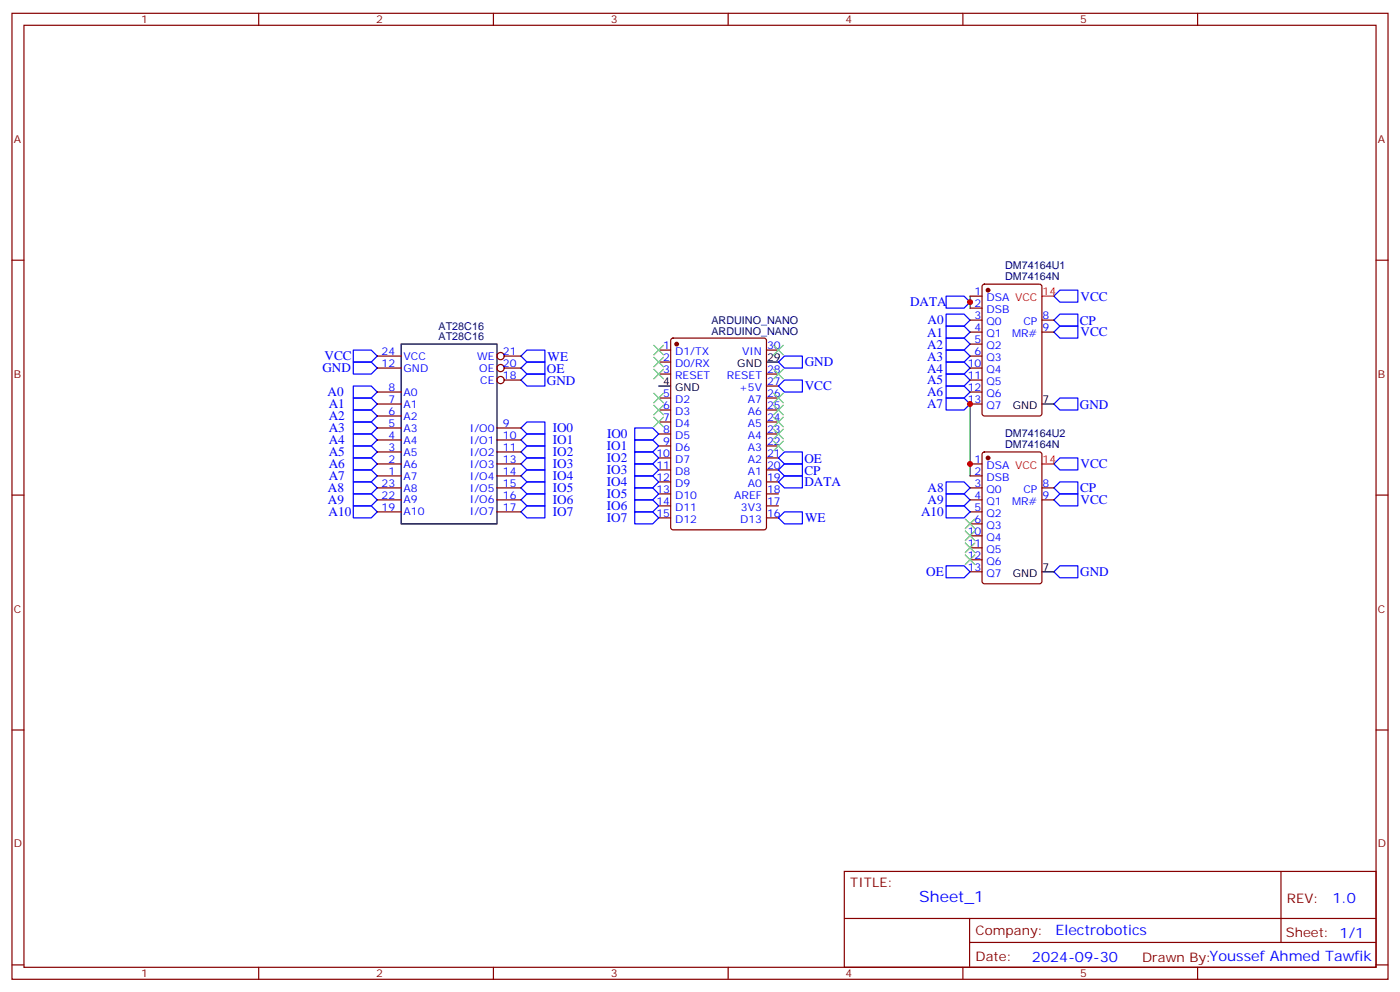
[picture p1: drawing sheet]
<svg xmlns="http://www.w3.org/2000/svg" width="412mm" height="292mm" viewBox="0 0 412 292" stroke-linecap="round" stroke-linejoin="round" font-family="sans-serif">
<g fill="none" stroke="#870000" stroke-width=".35">
<path d="M3.5 3.9h405.4v284.4h-405.4zM7.1 7.4h398.2v277.3h-398.2zM76.2 3.9v3.5M145.3 3.9v3.5M214.5 3.9v3.5M283.6 3.9v3.5M352.8 3.9v3.5M3.5 76.6h3.6M405.3 76.6h3.6M197.8 99.7l.5-.2h26.8l.6 .4 .1 55.4-.5 .6-27 .1-.7-.5v-55.3zM285.8 97.8h3.5M285.8 94.2h3.5"/>
<path d="M285.8 90.7h3.5M285.8 87.2h3.5M289.5 83.9l.5-.3h16.2l.7 .5v37.6l-.4 .7h-16.5l-.7-.4v-37.7zM306.9 97.8h3.5M306.9 94.2h3.5M111.1 118.9h7.1M111.1 115.4h7.1M111.1 108.3h7.1M111.1 104.8h7.1M148.5 111.9h5M148.5 108.3h5M148.5 104.8h5"/>
<path d="M194 103h3.6M194 106.6h3.6M194 110.1h3.6M194 117.2h3.6M225.8 103h3.5M225.8 110.1h3.5M225.8 117.2h3.5M225.8 113.6h3.5M285.8 118.9h3.5M285.8 115.4h3.5M285.8 111.9h3.5M285.8 108.3h3.5"/>
<path d="M285.8 104.8h3.5M285.8 101.3h3.5M111.1 136.6h7.1M111.1 133h7.1M111.1 129.5h7.1M111.1 126h7.1M111.1 122.4h7.1M146.4 136.6h7.1M146.4 133h7.1M146.4 129.5h7.1M146.4 126h7.1M194 120.7h3.6"/>
<path d="M194 124.2h3.6M194 127.7h3.6M194 131.3h3.6M194 134.8h3.6M194 138.3h3.6M225.8 120.7h3.5M225.8 124.2h3.5M225.8 127.7h3.5M225.8 131.3h3.5M225.8 134.8h3.5M225.8 138.3h3.5M285.8 136.6h3.5"/>
<path d="M289.5 133.2l.5-.2h16.2l.7 .5v37.6l-.4 .7h-16.5l-.7-.4v-37.7zM3.5 145.7h3.6M111.1 147.1h7.1M111.1 143.6h7.1M111.1 150.7h7.1M111.1 140.1h7.1M146.4 147.1h7.1M146.4 143.6h7.1M146.4 150.7h7.1M146.4 140.1h7.1M194 141.9h3.6M194 145.4h3.6"/>
<path d="M194 148.9h3.6M194 152.4h3.6M225.8 141.9h3.5M225.8 145.4h3.5M225.8 148.9h3.5M225.8 152.4h3.5M285.8 157.7h3.5M285.8 147.1h3.5M285.8 143.6h3.5M285.8 154.2h3.5M285.8 150.7h3.5M285.8 140.1h3.5"/>
<path d="M306.9 147.1h3.5M306.9 143.6h3.5M405.3 145.7h3.6M285.8 168.3h3.5M285.8 164.8h3.5M285.8 161.3h3.5M3.5 214.9h3.6M405.3 214.9h3.6M248.7 256.5h156.6v28.2h-156.6zM377.3 256.5v20.9M248.7 270.4h156.5M285.6 277.4h119.6"/>
<path d="M285.6 270.4v14.1M3.5 284h3.6M76.2 284.7v3.6M145.3 284.7v3.6M214.5 284.7v3.6M283.6 284.7v3.6M352.8 284.7v3.6M405.3 284h3.6"/>
<circle cx="147.5" cy="104.8" r="1.06"/>
<circle cx="147.5" cy="108.3" r="1.06"/>
<circle cx="147.5" cy="111.9" r="1.06"/>
</g>
<g fill="none" stroke="#00f" stroke-width=".35">
<path d="M278.7 87.2h5.3l1.8 1.7-1.8 1.8h-5.3zM278.7 99.5h5.3l1.8 1.8-1.8 1.7h-5.3zM278.7 96h5.3l1.8 1.8-1.8 1.7h-5.3zM278.7 92.5h5.3l1.8 1.7-1.8 1.8h-5.3zM310.4 97.8l1.8-1.8h5.3v3.5h-5.3zM310.4 94.2l1.8-1.7h5.3v3.5h-5.3zM310.4 87.2l1.8-1.8h5.3v3.5h-5.3zM104.1 103h5.3l1.7 1.8-1.7 1.8h-5.3zM104.1 106.6h5.3l1.7 1.7-1.7 1.8h-5.3zM104.1 117.2h5.3l1.7 1.7-1.7 1.8h-5.3zM104.1 113.6h5.3l1.7 1.8-1.7 1.8h-5.3zM153.5 104.8l1.7-1.8h5.3v3.6h-5.3z"/>
<path d="M153.5 108.3l1.7-1.7h5.3v3.5h-5.3zM153.5 111.9l1.7-1.8h5.3v3.5h-5.3zM229.3 113.6l1.8-1.7h5.3v3.5h-5.3zM229.3 106.6l1.8-1.8h5.3v3.5h-5.3zM278.7 117.2h5.3l1.8 1.7-1.8 1.8h-5.3zM278.7 113.6h5.3l1.8 1.8-1.8 1.8h-5.3zM278.7 110.1h5.3l1.8 1.8-1.8 1.7h-5.3zM278.7 106.6h5.3l1.8 1.7-1.8 1.8h-5.3zM278.7 103h5.3l1.8 1.8-1.8 1.8h-5.3zM310.4 118.9l1.8-1.7h5.3v3.5h-5.3zM104.1 138.3h5.3l1.7 1.8-1.7 1.8h-5.3zM104.1 134.8h5.3l1.7 1.8-1.7 1.7h-5.3z"/>
<path d="M104.1 131.3h5.3l1.7 1.7-1.7 1.8h-5.3zM104.1 127.7h5.3l1.7 1.8-1.7 1.8h-5.3zM104.1 124.2h5.3l1.7 1.8-1.7 1.7h-5.3zM104.1 120.7h5.3l1.7 1.7-1.7 1.8h-5.3zM153.5 136.6l1.7-1.8h5.3v3.5h-5.3zM153.5 133l1.7-1.7h5.3v3.5h-5.3zM153.5 129.5l1.7-1.8h5.3v3.6h-5.3zM153.5 126l1.7-1.8h5.3v3.5h-5.3zM187 126h5.3l1.7 1.7-1.7 1.8h-5.3zM187 129.5h5.3l1.7 1.8-1.7 1.7h-5.3zM187 133h5.3l1.7 1.8-1.7 1.8h-5.3zM187 136.6h5.3l1.7 1.7-1.7 1.8h-5.3z"/>
<path d="M229.3 134.8l1.8-1.8h5.3v3.6h-5.3zM229.3 138.3l1.8-1.7h5.3v3.5h-5.3zM310.4 136.6l1.8-1.8h5.3v3.5h-5.3zM104.1 145.4h5.3l1.7 1.7-1.7 1.8h-5.3zM104.1 141.9h5.3l1.7 1.7-1.7 1.8h-5.3zM104.1 148.9h5.3l1.7 1.8-1.7 1.7h-5.3zM153.5 150.7l1.7-1.8h5.3v3.5h-5.3zM153.5 147.1l1.7-1.7h5.3v3.5h-5.3zM153.5 143.6l1.7-1.7h5.3v3.5h-5.3zM153.5 140.1l1.7-1.8h5.3v3.6h-5.3zM187 140.1h5.3l1.7 1.8-1.7 1.7h-5.3zM187 143.6h5.3l1.7 1.8-1.7 1.7h-5.3z"/>
<path d="M187 147.1h5.3l1.7 1.8-1.7 1.8h-5.3zM187 150.7h5.3l1.7 1.7-1.7 1.8h-5.3zM229.3 152.4l1.8-1.7h5.3v3.5h-5.3zM229.3 141.9l1.8-1.8h5.3v3.5h-5.3zM278.7 145.4h5.3l1.8 1.7-1.8 1.8h-5.3zM278.7 141.9h5.3l1.8 1.7-1.8 1.8h-5.3zM278.7 148.9h5.3l1.8 1.8-1.8 1.7h-5.3zM310.4 143.6l1.8-1.7h5.3v3.5h-5.3zM310.4 147.1l1.8-1.7h5.3v3.5h-5.3zM278.7 166.5h5.3l1.8 1.8-1.8 1.8h-5.3zM310.4 168.3l1.8-1.8h5.3v3.6h-5.3z"/>
</g>
<path d="M285.8 87.2v3.5M285.8 118.9v21.2" fill="none" stroke="#008700" stroke-width=".35"/>
<path d="M306.9 87.2h3.5M306.9 136.6h3.5" fill="none" stroke="#f00" stroke-width=".35"/>
<path d="M118.2 101.3h28.2v52.9h-28.2zM194 113.6h3.6M225.8 106.6h3.5M306.9 118.9h3.5M306.9 168.3h3.5" fill="none" stroke="#000" stroke-width=".35"/>
<g fill="#870000" stroke="#870000" stroke-width=".35">
<circle cx="291" cy="134.8" r=".53"/>
<circle cx="291" cy="85.4" r=".53"/>
<circle cx="199.3" cy="101.3" r=".53"/>
</g>
<g fill="none" stroke="#3c3" stroke-width=".35">
<path d="M192.6 119.3l2.8 2.8M192.6 115.7l2.8 2.9M192.6 101.6l2.8 2.9M192.6 105.2l2.8 2.8M192.6 108.7l2.8 2.8M195.4 119.3l-2.8 2.8M195.4 115.7l-2.8 2.9M195.4 101.6l-2.8 2.9M195.4 105.2l-2.8 2.8M195.4 108.7l-2.8 2.8M227.9 119.3l2.8 2.8M227.9 115.7l2.8 2.9"/>
<path d="M227.9 108.7l2.8 2.8M227.9 101.6l2.8 2.9M230.7 119.3l-2.8 2.8M230.7 115.7l-2.8 2.9M230.7 108.7l-2.8 2.8M230.7 101.6l-2.8 2.9M192.6 122.8l2.8 2.8M195.4 122.8l-2.8 2.8M227.9 129.9l2.8 2.8M227.9 126.3l2.8 2.9M227.9 122.8l2.8 2.8M230.7 129.9l-2.8 2.8"/>
<path d="M230.7 126.3l-2.8 2.9M230.7 122.8l-2.8 2.8M284.3 152.8l2.9 2.8M284.3 156.3l2.9 2.8M284.3 159.8l2.9 2.9M287.2 152.8l-2.9 2.8M287.2 156.3l-2.9 2.8M287.2 159.8l-2.9 2.9M284.3 163.4l2.9 2.8M287.2 163.4l-2.9 2.8"/>
</g>
<g fill="#c00">
<circle cx="285.8" cy="136.6" r=".88"/>
<circle cx="285.8" cy="118.9" r=".88"/>
<circle cx="285.8" cy="88.9" r=".88"/>
</g>
<text font-size="4.6" fill="#00f" x="270.8" y="265.5">Sheet_1</text>
<g font-size="4.2" fill="#00f">
<text x="392.5" y="265.8">1.0</text>
<text x="310.9" y="275.3">Electrobotics</text>
<text x="304" y="283.1">2024-09-30</text>
</g>
<g font-size="3.9" fill="#00f">
<text x="318.3" y="88.5">VCC</text>
<text x="268.1" y="90.2">DATA</text>
<text x="273.3" y="95.5">A0</text>
<text x="318.1" y="95.6">CP</text>
<text x="273.1" y="99.1">A1</text>
<text x="318.3" y="99">VCC</text>
<text x="95.6" y="106.1">VCC</text>
<text x="161.3" y="106.2">WE</text>
<text x="237.1" y="107.8">GND</text>
<text x="273.1" y="106.1">A3</text>
<text x="273.1" y="102.6">A2</text>
<text x="95" y="109.6">GND</text>
<text x="161.1" y="109.7">OE</text>
<text x="161.1" y="113.2">GND</text>
<text x="273.1" y="113.2">A5</text>
<text x="273.1" y="109.6">A4</text>
<text x="96.5" y="116.7">A0</text>
<text x="237.1" y="114.9">VCC</text>
<text x="273.1" y="116.7">A6</text>
<text x="96.9" y="123.8">A2</text>
<text x="96.9" y="120.2">A1</text>
<text x="273.1" y="120.2">A7</text>
<text x="318.1" y="120.3">GND</text>
<text x="96.9" y="130.8">A4</text>
<text x="96.9" y="127.3">A3</text>
<text x="162.8" y="127.3">IO0</text>
<text x="162.9" y="130.8">IO1</text>
<text x="178.8" y="129">IO0</text>
<text x="96.9" y="137.9">A6</text>
<text x="96.9" y="134.3">A5</text>
<text x="162.9" y="137.9">IO3</text>
<text x="162.9" y="134.3">IO2</text>
<text x="178.8" y="132.5">IO1</text>
<text x="178.8" y="136">IO2</text>
<text x="236.9" y="136.1">OE</text>
<text x="318.3" y="137.8">VCC</text>
<text x="96.9" y="141.4">A7</text>
<text x="162.9" y="141.4">IO4</text>
<text x="178.8" y="139.6">IO3</text>
<text x="178.8" y="143.1">IO4</text>
<text x="236.9" y="139.7">CP</text>
<text x="237" y="143.1">DATA</text>
<text x="96.6" y="148.5">A9</text>
<text x="96.6" y="144.9">A8</text>
<text x="162.9" y="148.5">IO6</text>
<text x="162.9" y="144.9">IO5</text>
<text x="178.8" y="146.6">IO5</text>
<text x="273.3" y="148.3">A9</text>
<text x="273.3" y="144.9">A8</text>
<text x="318.2" y="144.9">CP</text>
<text x="318.3" y="148.4">VCC</text>
<text x="96.8" y="152">A10</text>
<text x="162.9" y="152">IO7</text>
<text x="178.8" y="150.1">IO6</text>
<text x="178.8" y="153.7">IO7</text>
<text x="237.1" y="153.8">WE</text>
<text x="271.3" y="151.9">A10</text>
<text x="272.8" y="169.6">OE</text>
<text x="318.2" y="169.7">GND</text>
</g>
<g font-size="3.9" fill="#800">
<text x="250.5" y="261.1">TITLE:</text>
<text x="379.1" y="265.8">REV:</text>
<text x="287.4" y="275.3">Company:</text>
<text x="378.7" y="275.9">Sheet: 1/1</text>
<text x="287.4" y="283">Date:</text>
<text x="336.4" y="283.1">Drawn By:Youssef Ahmed Tawfik</text>
</g>
<g font-size="3.2" fill="#800">
<text x="41.6" y="6.9">1</text>
<text x="110.8" y="6.9">2</text>
<text x="179.9" y="6.9">3</text>
<text x="249.1" y="6.9">4</text>
<text x="318.2" y="6.9">5</text>
<text x="4.1" y="42">A</text>
<text x="405.9" y="42">A</text>
<text x="4.1" y="111.2">B</text>
<text x="405.9" y="111.2">B</text>
<text x="4.1" y="180.3">C</text>
<text x="405.9" y="180.3">C</text>
<text x="4.1" y="249.4">D</text>
<text x="405.9" y="249.4">D</text>
<text x="41.6" y="287.7">1</text>
<text x="110.8" y="287.7">2</text>
<text x="179.9" y="287.7">3</text>
<text x="249.1" y="287.7">4</text>
<text x="318.2" y="287.7">5</text>
</g>
<g font-size="3.2" fill="#000080">
<text x="296" y="82.4">DM74164N</text>
<text x="296" y="79.2">DM74164U1</text>
<text x="209.6" y="95.3">ARDUINO_NANO</text>
<text x="129.2" y="100.2">AT28C16</text>
<text x="129.2" y="97">AT28C16</text>
<text x="209.6" y="98.5">ARDUINO_NANO</text>
<text x="296" y="131.8">DM74164N</text>
<text x="296" y="128.5">DM74164U2</text>
</g>
<g font-size="3.2" fill="#00f">
<text x="287.1" y="86.8">1</text>
<text x="290.6" y="88.6">DSA VCC</text>
<text x="287.1" y="93.9">3</text>
<text x="287.1" y="90.3">2</text>
<text x="290.6" y="95.6">Q0</text>
<text x="290.6" y="92.1">DSB</text>
<text x="301.5" y="95.6">CP</text>
<text x="307.1" y="93.9">8</text>
<text x="287.1" y="100.9">5</text>
<text x="287.1" y="97.4">4</text>
<text x="290.6" y="99.2">Q1</text>
<text x="298.1" y="99.2">MR#</text>
<text x="307.1" y="97.4">9</text>
<text x="112.4" y="108">12</text>
<text x="112.4" y="104.5">24</text>
<text x="118.9" y="105.9">VCC</text>
<text x="140.6" y="105.9">WE</text>
<text x="148.2" y="108">20</text>
<text x="148.2" y="104.5">21</text>
<text x="195.4" y="102.7">1</text>
<text x="195.4" y="106.2">2</text>
<text x="198.9" y="104.5">D1/TX</text>
<text x="198.9" y="108">D0/RX</text>
<text x="218.6" y="104.5">VIN</text>
<text x="226" y="102.7">30</text>
<text x="285.1" y="108">10</text>
<text x="287.1" y="104.5">6</text>
<text x="290.6" y="106.2">Q3</text>
<text x="290.6" y="102.7">Q2</text>
<text x="118.9" y="109.4">GND</text>
<text x="141.2" y="109.4">OE</text>
<text x="141.5" y="112.9">CE</text>
<text x="148.2" y="111.5">18</text>
<text x="195.4" y="109.7">3</text>
<text x="198.9" y="111.5">RESET</text>
<text x="214.1" y="111.5">RESET</text>
<text x="226" y="113.3">27</text>
<text x="226" y="109.7">28</text>
<text x="285.1" y="111.5">11</text>
<text x="290.6" y="113.3">Q5</text>
<text x="290.6" y="109.7">Q4</text>
<text x="114.4" y="118.6">7</text>
<text x="114.4" y="115">8</text>
<text x="118.9" y="120">A1</text>
<text x="118.9" y="116.5">A0</text>
<text x="195.4" y="116.8">5</text>
<text x="198.9" y="118.6">D2</text>
<text x="217.7" y="115">+5V</text>
<text x="220.3" y="118.6">A7</text>
<text x="226" y="116.8">26</text>
<text x="285.1" y="118.6">13</text>
<text x="285.1" y="115">12</text>
<text x="290.6" y="116.8">Q6</text>
<text x="114.4" y="125.6">5</text>
<text x="114.4" y="122.1">6</text>
<text x="118.9" y="123.5">A2</text>
<text x="148.2" y="125.6">9</text>
<text x="195.4" y="120.3">6</text>
<text x="195.4" y="123.9">7</text>
<text x="198.9" y="122.1">D3</text>
<text x="198.9" y="125.6">D4</text>
<text x="220.3" y="125.6">A5</text>
<text x="220.3" y="122.1">A6</text>
<text x="226" y="123.9">24</text>
<text x="226" y="120.3">25</text>
<text x="290.6" y="120.3">Q7</text>
<text x="114.4" y="129.2">4</text>
<text x="118.9" y="130.6">A4</text>
<text x="118.9" y="127">A3</text>
<text x="138.4" y="127">I/O0</text>
<text x="138.4" y="130.6">I/O1</text>
<text x="148.2" y="129.2">10</text>
<text x="195.4" y="127.4">8</text>
<text x="195.4" y="130.9">9</text>
<text x="198.9" y="129.2">D5</text>
<text x="220.3" y="129.2">A4</text>
<text x="226" y="130.9">22</text>
<text x="226" y="127.4">23</text>
<text x="114.4" y="136.2">2</text>
<text x="114.4" y="132.7">3</text>
<text x="118.9" y="137.6">A6</text>
<text x="118.9" y="134.1">A5</text>
<text x="138.4" y="134.1">I/O2</text>
<text x="138.4" y="137.6">I/O3</text>
<text x="148.2" y="132.7">11</text>
<text x="148.2" y="136.2">13</text>
<text x="193.3" y="134.4">10</text>
<text x="193.3" y="138">11</text>
<text x="198.9" y="132.7">D6</text>
<text x="198.9" y="136.2">D7</text>
<text x="220.3" y="136.2">A2</text>
<text x="220.3" y="132.7">A3</text>
<text x="226" y="138">20</text>
<text x="226" y="134.4">21</text>
<text x="287.1" y="136.2">1</text>
<text x="290.6" y="138">DSA VCC</text>
<text x="112.4" y="143.3">23</text>
<text x="114.4" y="139.7">1</text>
<text x="118.9" y="141.1">A7</text>
<text x="138.4" y="141.1">I/O4</text>
<text x="148.2" y="139.7">14</text>
<text x="148.2" y="143.3">15</text>
<text x="193.3" y="141.5">12</text>
<text x="198.9" y="139.7">D8</text>
<text x="198.9" y="143.3">D9</text>
<text x="220.3" y="143.3">A0</text>
<text x="220.3" y="139.7">A1</text>
<text x="226" y="141.5">19</text>
<text x="287.1" y="143.3">3</text>
<text x="287.1" y="139.7">2</text>
<text x="290.6" y="141.5">DSB</text>
<text x="307.1" y="143.3">8</text>
<text x="112.4" y="146.8">22</text>
<text x="118.9" y="148.2">A9</text>
<text x="118.9" y="144.7">A8</text>
<text x="138.4" y="144.7">I/O5</text>
<text x="138.4" y="148.2">I/O6</text>
<text x="148.2" y="146.8">16</text>
<text x="193.3" y="145">13</text>
<text x="193.3" y="148.6">14</text>
<text x="198.9" y="146.8">D10</text>
<text x="216.3" y="146.8">AREF</text>
<text x="226" y="148.6">17</text>
<text x="226" y="145">18</text>
<text x="287.1" y="146.8">4</text>
<text x="290.6" y="148.6">Q1</text>
<text x="290.6" y="145">Q0</text>
<text x="298.1" y="148.6">MR#</text>
<text x="301.5" y="145">CP</text>
<text x="307.1" y="146.8">9</text>
<text x="112.4" y="150.3">19</text>
<text x="118.9" y="151.7">A10</text>
<text x="138.4" y="151.7">I/O7</text>
<text x="148.2" y="150.3">17</text>
<text x="193.3" y="152.1">15</text>
<text x="198.9" y="150.3">D11</text>
<text x="198.9" y="153.8">D12</text>
<text x="218" y="153.8">D13</text>
<text x="218.3" y="150.3">3V3</text>
<text x="226" y="152.1">16</text>
<text x="287.1" y="153.8">6</text>
<text x="287.1" y="150.3">5</text>
<text x="290.6" y="155.6">Q3</text>
<text x="290.6" y="152.1">Q2</text>
<text x="285.1" y="160.9">11</text>
<text x="285.1" y="157.4">10</text>
<text x="290.6" y="159.1">Q4</text>
<text x="285.1" y="168">13</text>
<text x="285.1" y="164.4">12</text>
<text x="290.6" y="166.2">Q6</text>
<text x="290.6" y="162.7">Q5</text>
<text x="290.6" y="169.7">Q7</text>
</g>
<g font-size="3.2" fill="#f00">
<text x="307.1" y="86.8">14</text>
<text x="307.1" y="136.2">14</text>
</g>
<g font-size="3.2">
<text x="217.2" y="108">GND</text>
<text x="226" y="106.2">29</text>
<text x="195.4" y="113.3">4</text>
<text x="198.9" y="115">GND</text>
<text x="307.1" y="118.6">7</text>
<text x="298.3" y="120.3">GND</text>
<text x="307.1" y="168">7</text>
<text x="298.3" y="169.7">GND</text>
</g>
</svg>
